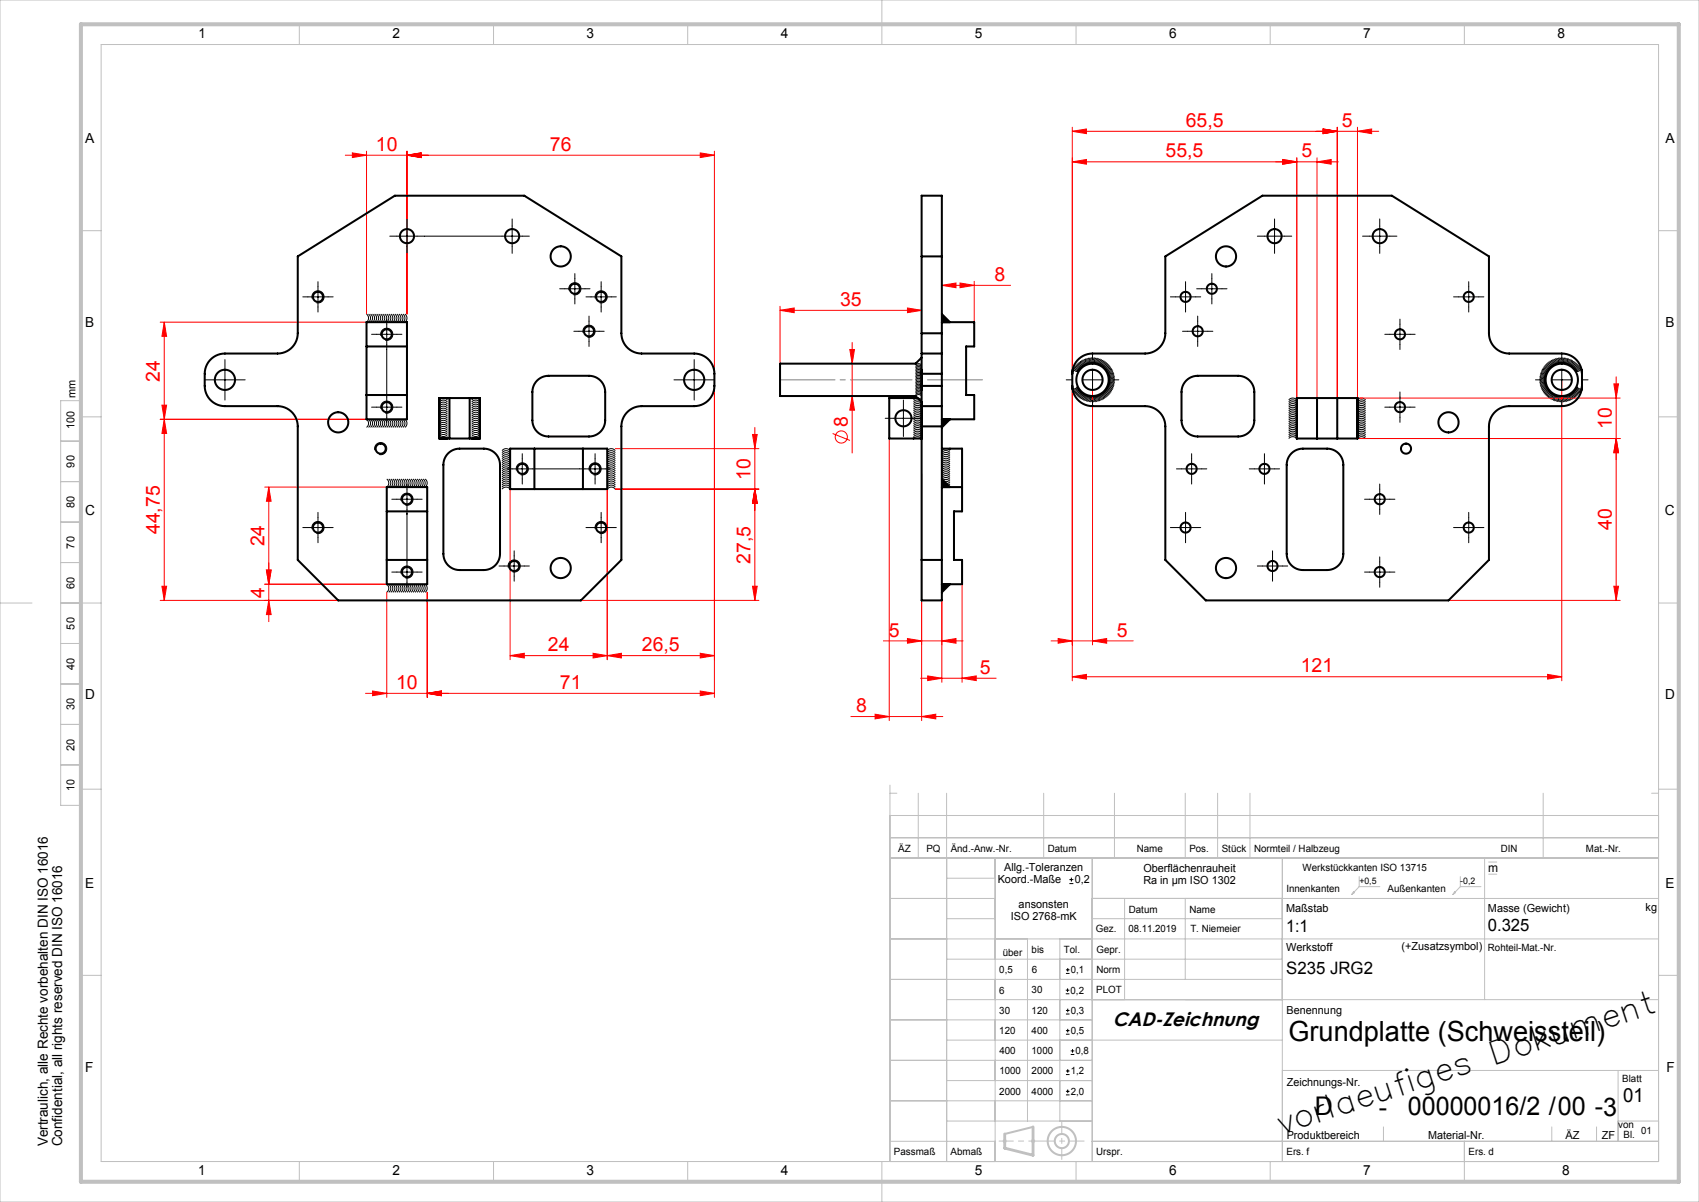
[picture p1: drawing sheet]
<svg xmlns="http://www.w3.org/2000/svg" width="420mm" height="297mm" viewBox="0 0 420 297" stroke-linecap="round" stroke-linejoin="round" font-family="sans-serif">
<g fill="none" stroke="#f00" stroke-width=".25">
<path d="M85.4 38.4h91.2M87.1 37.8l3.5 .6-3.5 .5zM90.6 37.4v40.2M100.6 38.4l3.5-.6v1.1zM100.6 37.4v40.2M173.1 37.8l3.5 .6-3.5 .5zM176.6 37.4v55M39.6 79.6h51M40.6 79.6l.6 3.5h-1.2zM40.6 79.6v68.8M192.8 76.7l3.5-.6v1.2zM192.8 75.7v14.2"/>
<path d="M192.8 76.7h35M224.3 76.1l3.5 .6-3.5 .6zM232.8 70.5l3.5-.6v1.2zM232.8 70.5h17M237.3 69.9l3.5 .6-3.5 .6zM240.8 69.5v10.1M176.6 95.4v76.9M210.1 86.4h1.1l-.5 3.5zM210.7 97.9l.5 3.5h-1.1zM210.7 84.6v27.3M39.6 103.6h51M40 100.1h1.2l-.6 3.5z"/>
<path d="M40.6 103.6l.6 3.5h-1.2zM152.1 110.9h35.5M186 107.4h1.2l-.6 3.5zM186.6 105.6v42.8M205.8 107.1l4.3 1.7M219.8 108.4v69.7M227.8 117.1v61M65.4 120.4h30.2M66.4 120.4v33.2M66.4 120.4l.6 3.5h-1.1zM126.1 120.9v42.1M150.1 120.9v42.1"/>
<path d="M152.1 120.9h35.5M186.6 120.9l.6 3.5h-1.2zM39.6 148.4h44M40 144.9h1.2l-.6 3.5zM65.9 140.9h1.1l-.6 3.5zM66.4 148.4l.6 3.5h-1.1zM95.6 144.4h-30.2M95.6 146.4v25.9M105.6 146.4v25.9M143.6 148.4h44M186 144.9h1.2l-.6 3.5zM218.4 158.4h19.7"/>
<path d="M224.3 157.8l3.5 .6-3.5 .5zM232.8 148.4v20.2M232.8 158.4l3.5-.6v1.1zM237.8 144.4v24.2M90.4 171.3h86.2M92.1 170.7l3.5 .6-3.5 .6zM105.6 171.3l3.5-.6v1.2zM126.1 162l3.5-.6v1.2zM146.6 161.4l3.5 .6-3.5 .6zM150.1 162l3.5-.6v1.2zM173.1 161.4l3.5 .6-3.5 .6zM173.1 170.7l3.5 .6-3.5 .6z"/>
<path d="M176.6 162h-50.5M210.3 177.1h22.8M216.3 176.5l3.5 .6-3.5 .5zM227.6 167.6h18.6M227.8 177.1l3.5-.6v1.1zM229.3 167l3.5 .6-3.5 .6zM237.8 167.6l3.5-.6v1.2z"/>
<circle cx="208" cy="108" r="1.5"/>
</g>
<g fill="none" stroke="#000" stroke-width=".25">
<path d="M96.4 58.4h34.5M100.6 54.1v8.5M126.6 54.1v8.5M74.9 73.4h7.5M77.2 73.7a1.5 1.5 0 0 1 1.3-1.8 1.5 1.5 0 0 1 1.6 1.6 1.5 1.5 0 0 1-1.9 1.3M78.6 69.6v7.5M90.6 77.6l.4 .5 .1 .5-.1 .5-.4 .5M91.1 77.6l.3 .4 .2 .6-.2 .6-.3 .4M91.6 77.6l.4 .5 .1 .5-.1 .5-.4 .5M92.1 77.6l.4 .5 .1 .5-.1 .5-.4 .5M92.6 77.6l.4 .5 .1 .5-.1 .5-.4 .5M93.1 77.6l.4 .5 .1 .5-.1 .5-.4 .5"/>
<path d="M93.6 77.6l.4 .5 .1 .5-.1 .5-.4 .5M94.1 77.6l.4 .5 .1 .5-.1 .5-.4 .5M94.6 77.6l.4 .5 .1 .5-.1 .5-.4 .5M95.1 77.6l.4 .5 .1 .5-.1 .5-.4 .5M95.6 78.9v25.5M95.6 77.6l.4 .5 .1 .5-.1 .5-.4 .5M96.1 77.6l.4 .5 .1 .5-.1 .5-.4 .5M96.6 77.6l.4 .5 .1 .5-.1 .5-.4 .5M97.1 77.6l.4 .5 .1 .5-.1 .5-.4 .5M97.6 77.6l.3 .4 .2 .6-.2 .6-.3 .4M98.1 77.6l.4 .5 .1 .5-.1 .5-.4 .5M98.6 77.6l.4 .5 .1 .5-.1 .5-.4 .5"/>
<path d="M99.1 77.6l.3 .4 .2 .6-.2 .6-.3 .4M99.6 77.6l.4 .5 .1 .5-.1 .5-.4 .5M100.1 77.6l.4 .5 .1 .5-.1 .5-.4 .5M138.4 71.4h7.5M140.7 71.7a1.5 1.5 0 0 1 1.3-1.8 1.5 1.5 0 0 1 1.6 1.6 1.5 1.5 0 0 1-1.9 1.3M142.1 67.6v7.5M144.9 73.4h7.5M145.6 78.1v7.5M147.2 73.7a1.5 1.5 0 0 1 1.3-1.8 1.5 1.5 0 0 1 1.6 1.6 1.5 1.5 0 0 1-1.9 1.3M148.6 69.6v7.5M50.6 93.9h10M55.6 88.9v10"/>
<path d="M91.9 82.6h7.5M94.2 83a1.5 1.5 0 0 1 1.3-1.9 1.5 1.5 0 0 1 1.6 1.6 1.5 1.5 0 0 1-1.9 1.4M108.6 99.9l.5-.4 .5-.1 .5 .1 .5 .4M108.6 99.4l.4-.4 .6-.1 .6 .1 .4 .4M108.6 98.9l.4-.4 .6-.1 .6 .1 .4 .4M116.6 99.9l.5-.4 .5-.1 .5 .1 .5 .4M116.6 99.4l.4-.4 .6-.1 .6 .1 .4 .4M116.6 98.9l.4-.4 .6-.1 .6 .1 .4 .4M141.9 81.9h7.5M144.2 82.2a1.5 1.5 0 0 1 1.3-1.8 1.5 1.5 0 0 1 1.6 1.6 1.5 1.5 0 0 1-1.9 1.3M166.6 93.9h10M171.6 88.9v10"/>
<path d="M223.3 98.9v9M225.8 99.7l.9-.4h.6l.5 .4M225.8 99.3l.9-.5 .6 .1 .5 .4M225.8 98.8l.9-.4 .7 .1 .4 .3M226.3 97.9l.8-.4 .7 .4M226.3 97.5l.8-.4 .7 .4M226.3 97.1l.8-.3 .7 .3M226.3 96.8l.8-.4 .7 .4M226.3 96.4l.8-.4 .7 .4M226.3 96l.8-.3 .7 .3M226.3 95.7l.8-.4 .7 .4M226.3 95.3l.8-.4 .7 .4"/>
<path d="M226.3 94.9l.8-.3 .7 .3M226.3 94.6l.8-.4 .7 .4M226.3 94.2l.8-.3 .7 .3M226.3 93.9l.8-.4 .7 .4M226.3 93.5l.8-.4 .7 .4M226.3 93.1l.8-.3 .7 .3M226.3 92.8l.8-.4 .7 .4M226.3 92.4l.8-.4 .7 .4M226.3 92l.8-.3 .7 .3M226.3 91.7l.8-.4 .7 .4M226.3 91.3l.8-.4 .7 .4M226.3 90.9l.8-.3 .7 .3"/>
<path d="M226.3 90.6l.8-.4 .7 .4M226.3 90.2l.8-.3 .7 .3M90.6 103.6l.3 .4 .2 .6-.1 .5-.4 .5M91.1 103.6l.3 .4 .2 .6-.2 .6-.3 .4M91.6 103.6l.3 .4 .2 .6-.1 .5-.4 .5M91.9 100.6h7.5M92.1 103.6l.3 .4 .2 .6-.1 .5-.4 .5M92.6 103.6l.3 .4 .2 .6-.1 .5-.4 .5M92.7 111.2a1.5 1.5 0 0 1 1.3-1.8 1.5 1.5 0 0 1 1.6 1.6 1.5 1.5 0 0 1-1.9 1.3M93.1 103.6l.3 .4 .2 .6-.1 .5-.4 .5M93.6 103.6l.3 .4 .2 .6-.1 .5-.4 .5M94.1 103.6l.3 .4 .2 .6-.1 .5-.4 .5"/>
<path d="M94.2 101a1.5 1.5 0 0 1 1.3-1.9 1.5 1.5 0 0 1 1.6 1.6 1.5 1.5 0 0 1-1.9 1.4M94.6 103.6l.3 .4 .2 .6-.1 .5-.4 .5M95.1 103.6l.3 .4 .2 .6-.1 .5-.4 .5M95.6 118.4l.3 .3 .2 .7-.1 .4-.4 .6M95.6 103.6l.3 .4 .2 .6-.1 .5-.4 .5M96.1 118.4l.3 .3 .2 .7-.1 .4-.4 .6M96.1 103.6l.3 .4 .2 .6-.1 .5-.4 .5M96.6 118.4l.4 .5 .1 .5-.1 .4-.4 .6M96.6 103.6l.3 .4 .2 .6-.1 .5-.4 .5M97.1 118.4l.3 .3 .2 .7-.1 .4-.4 .6M97.1 103.6l.3 .4 .2 .6-.1 .5-.4 .5M97.6 118.4l.3 .3 .2 .7-.2 .6-.3 .4"/>
<path d="M97.6 103.6l.3 .4 .2 .6-.2 .6-.3 .4M98.1 118.4l.4 .5 .1 .5-.1 .4-.4 .6M98.1 103.6l.3 .4 .2 .6-.1 .5-.4 .5M98.6 118.4l.4 .5 .1 .5-.1 .4-.4 .6M98.6 103.6l.3 .4 .2 .6-.1 .5-.4 .5M99.1 118.4l.3 .3 .2 .7-.2 .6-.3 .4M99.1 103.6l.3 .4 .2 .6-.2 .6-.3 .4M99.6 118.4l.3 .3 .2 .7-.1 .4-.4 .6M99.6 103.6l.3 .4 .2 .6-.1 .5-.4 .5M100.1 118.4l.3 .3 .2 .7-.1 .4-.4 .6M100.1 103.6l.3 .4 .2 .6-.1 .5-.4 .5M100.6 118.4l.3 .3 .2 .7-.2 .6-.3 .4"/>
<path d="M100.6 119.6v25.5M101.1 118.4l.4 .5 .1 .5-.1 .4-.4 .6M101.6 118.4l.4 .5 .1 .5-.1 .4-.4 .6M102.1 118.4l.3 .3 .2 .7-.2 .6-.3 .4M102.6 118.4l.3 .3 .2 .7-.1 .4-.4 .6M103.1 118.4l.3 .3 .2 .7-.1 .4-.4 .6M103.6 118.4l.3 .3 .2 .7-.2 .6-.3 .4M104.1 118.4l.4 .5 .1 .5-.1 .4-.4 .6M104.6 118.4l.3 .3 .2 .7-.1 .4-.4 .6M105.1 118.4l.3 .3 .2 .7-.2 .6-.3 .4M108.6 108.4l.5-.4 .5-.1 .5 .1 .5 .4M108.6 107.9l.5-.4 .5-.1 .5 .1 .5 .4"/>
<path d="M108.6 107.4l.5-.4 .5-.1 .5 .1 .5 .4M108.6 106.9l.5-.4 .5-.1 .5 .1 .5 .4M108.6 106.4l.5-.4 .5-.1 .5 .1 .5 .4M108.6 105.9l.5-.4 .5-.1 .5 .1 .5 .4M108.6 105.4l.5-.4 .5-.1 .5 .1 .5 .4M108.6 104.9l.5-.4 .5-.1 .5 .1 .5 .4M108.6 104.4l.5-.4 .5-.1 .5 .1 .5 .4M108.6 103.9l.5-.4 .5-.1 .5 .1 .5 .4M108.6 103.4l.5-.4 .5-.1 .5 .1 .5 .4M108.6 102.9l.5-.4 .5-.1 .5 .1 .5 .4M108.6 102.4l.5-.4 .5-.1 .5 .1 .5 .4M108.6 101.9l.5-.4 .5-.1 .5 .1 .5 .4"/>
<path d="M108.6 101.4l.5-.4 .5-.1 .5 .1 .5 .4M108.6 100.9l.5-.4 .5-.1 .5 .1 .5 .4M108.6 100.4l.5-.4 .5-.1 .5 .1 .5 .4M116.6 108.4l.5-.4 .5-.1 .5 .1 .5 .4M116.6 107.9l.5-.4 .5-.1 .5 .1 .5 .4M116.6 107.4l.5-.4 .5-.1 .5 .1 .5 .4M116.6 106.9l.5-.4 .5-.1 .5 .1 .5 .4M116.6 106.4l.5-.4 .5-.1 .5 .1 .5 .4M116.6 105.9l.5-.4 .5-.1 .5 .1 .5 .4M116.6 105.4l.5-.4 .5-.1 .5 .1 .5 .4M116.6 104.9l.5-.4 .5-.1 .5 .1 .5 .4M116.6 104.4l.5-.4 .5-.1 .5 .1 .5 .4"/>
<path d="M116.6 103.9l.5-.4 .5-.1 .5 .1 .5 .4M116.6 103.4l.5-.4 .5-.1 .5 .1 .5 .4M116.6 102.9l.5-.4 .5-.1 .5 .1 .5 .4M116.6 102.4l.5-.4 .5-.1 .5 .1 .5 .4M116.6 101.9l.5-.4 .5-.1 .5 .1 .5 .4M116.6 101.4l.5-.4 .5-.1 .5 .1 .5 .4M116.6 100.9l.5-.4 .5-.1 .5 .1 .5 .4M116.6 100.4l.5-.4 .5-.1 .5 .1 .5 .4M124.1 119.9l.4-.4 .6-.1 .6 .1 .4 .4M124.1 119.4l.5-.4 .5-.1 .5 .1 .5 .4M124.1 118.9l.5-.4 .5-.1 .5 .1 .5 .4M124.1 118.4l.4-.4 .6-.1 .6 .1 .4 .4"/>
<path d="M124.1 117.9l.5-.4 .5-.1 .5 .1 .5 .4M124.1 117.4l.5-.4 .5-.1 .5 .1 .5 .4M124.1 116.9l.4-.4 .6-.1 .6 .1 .4 .4M124.1 116.4l.5-.4 .5-.1 .5 .1 .5 .4M124.1 115.9l.5-.4 .5-.1 .5 .1 .5 .4M124.1 115.4l.4-.4 .6-.1 .6 .1 .4 .4M124.1 114.9l.5-.4 .5-.1 .5 .1 .5 .4M124.1 114.4l.5-.4 .5-.1 .5 .1 .5 .4M124.1 113.9l.4-.4 .6-.1 .6 .1 .4 .4M124.1 113.4l.5-.4 .5-.1 .5 .1 .5 .4M124.1 112.9l.5-.4 .5-.1 .5 .1 .5 .4M124.1 112.4l.4-.4 .6-.1 .6 .1 .4 .4"/>
<path d="M124.1 111.9l.4-.4 .6-.1 .6 .1 .4 .4M124.1 111.4l.5-.4 .5-.1 .5 .1 .5 .4M125.4 115.9h17.9M127.7 116.2a1.5 1.5 0 0 1 1.3-1.8 1.5 1.5 0 0 1 1.6 1.6 1.5 1.5 0 0 1-1.9 1.3M129.1 112.1v7.5M143.4 115.9h7.5M145.7 116.2a1.5 1.5 0 0 1 1.3-1.8 1.5 1.5 0 0 1 1.6 1.6 1.5 1.5 0 0 1-1.9 1.3M147.1 112.1v7.5M150.1 119.9l.5-.4 .5-.1 .6 .1 .4 .4M150.1 119.4l.5-.4 .5-.1 .5 .1 .5 .4M150.1 118.9l.5-.4 .5-.1 .5 .1 .5 .4M150.1 118.4l.4-.4 .6-.1 .6 .1 .4 .4"/>
<path d="M150.1 117.9l.5-.4 .5-.1 .5 .1 .5 .4M150.1 117.4l.5-.4 .5-.1 .5 .1 .5 .4M150.1 116.9l.4-.4 .6-.1 .6 .1 .4 .4M150.1 116.4l.5-.4 .5-.1 .5 .1 .5 .4M150.1 115.9l.5-.4 .5-.1 .5 .1 .5 .4M150.1 115.4l.4-.4 .6-.1 .6 .1 .4 .4M150.1 114.9l.5-.4 .5-.1 .5 .1 .5 .4M150.1 114.4l.5-.4 .5-.1 .5 .1 .5 .4M150.1 113.9l.4-.4 .6-.1 .6 .1 .4 .4M150.1 113.4l.5-.4 .5-.1 .5 .1 .5 .4M150.1 112.9l.5-.4 .5-.1 .5 .1 .5 .4M150.1 112.4l.4-.4 .6-.1 .6 .1 .4 .4"/>
<path d="M150.1 111.9l.5-.4 .5-.1 .6 .1 .4 .4M150.1 111.4l.5-.4 .5-.1 .6 .1 .4 .4M225.8 108.4l.9-.5 .6 .1 .5 .4M225.8 107.9l.9-.5 .6 .1 .5 .4M225.8 107.4l.9-.4 .7 .1 .4 .3M225.8 107l.9-.5 .7 .2 .4 .3M225.8 106.5l.9-.4 .6 .1 .5 .3M225.8 106.1l.9-.5 .6 .1 .5 .4M225.8 105.6l.9-.4 .7 .1 .4 .3M225.8 105.2l.9-.5 .7 .2 .4 .3M225.8 104.7l.9-.4h.6l.5 .4M225.8 104.3l.9-.5 .6 .1 .5 .4"/>
<path d="M225.8 103.8l.9-.4 .7 .1 .4 .3M225.8 103.4l.9-.5 .7 .1 .4 .4h-9M225.8 102.9l.9-.5 .6 .1 .5 .4M225.8 102.4l.9-.4 .7 .1 .4 .3M225.8 102l.9-.5 .7 .2 .4 .3M225.8 101.5l.9-.4 .6 .1 .5 .3M225.8 101.1l.9-.5 .6 .1 .5 .4M225.8 100.6l.9-.4 .7 .1 .4 .3M225.8 100.2l.9-.5 .7 .2 .4 .3M232.8 119.9l1-.5 1 .5M232.8 119.4l1-.5 1 .5M232.8 118.9l1-.4 1 .4"/>
<path d="M232.8 118.5l1-.5 1 .5M232.8 118l1-.5 1 .5M232.8 117.5l1-.5 1 .5M232.8 117l1-.4 1 .4M232.8 116.6l1-.5 1 .5M232.8 116.1l1-.5 1 .5M232.8 115.6l1-.5 1 .5M232.8 115.1l1-.4 1 .4M232.8 114.7l1-.5 1 .5M232.8 114.2l1-.5 1 .5M232.8 113.7l1-.5 1 .5M232.8 113.2l1-.4 1 .4"/>
<path d="M232.8 112.8l1-.5 1 .5M232.8 112.3l1-.5 1 .5M232.8 111.8l1-.5 1 .5M232.8 111.3l1-.4 1 .4M74.9 130.4h7.5M77.2 130.7a1.5 1.5 0 0 1 1.3-1.8 1.5 1.5 0 0 1 1.6 1.6 1.5 1.5 0 0 1-1.9 1.3M78.6 126.6v7.5M96.9 123.4h7.5M99.2 123.7a1.5 1.5 0 0 1 1.3-1.8 1.5 1.5 0 0 1 1.6 1.6 1.5 1.5 0 0 1-1.9 1.3M123.4 139.9h7.5M124.1 120.9l.5-.4 .5-.1 .5 .1 .5 .4M124.1 120.4l.5-.4 .5-.1 .5 .1 .5 .4"/>
<path d="M127.1 136.1v7.5M144.9 130.4h7.5M147.2 130.7a1.5 1.5 0 0 1 1.3-1.8 1.5 1.5 0 0 1 1.6 1.6 1.5 1.5 0 0 1-1.9 1.3M148.6 126.6v7.5M150.1 120.9l.5-.4 .5-.1 .5 .1 .5 .4M150.1 120.4l.5-.4 .5-.1 .5 .1 .5 .4M232.8 120.4l1-.5 1 .5M95.6 144.4l.4 .5 .1 .5-.1 .4-.4 .6M96.1 144.4l.3 .3 .2 .7-.1 .4-.4 .6M96.6 144.4l.4 .5 .1 .5-.1 .4-.4 .6M96.9 141.4h7.5M97.1 144.4l.4 .5 .1 .5-.1 .4-.4 .6"/>
<path d="M97.6 144.4l.3 .3 .2 .7-.2 .6-.3 .4M98.1 144.4l.4 .5 .1 .5-.1 .4-.4 .6M98.6 144.4l.4 .5 .1 .5-.1 .4-.4 .6M99.1 144.4l.3 .3 .2 .7-.2 .6-.3 .4M99.2 141.7a1.5 1.5 0 0 1 1.3-1.8 1.5 1.5 0 0 1 1.6 1.6 1.5 1.5 0 0 1-1.9 1.3M99.6 144.4l.4 .5 .1 .5-.1 .4-.4 .6M100.1 144.4l.4 .5 .1 .5-.1 .4-.4 .6M100.6 144.4l.3 .3 .2 .7-.2 .6-.3 .4M101.1 144.4l.4 .5 .1 .5-.1 .4-.4 .6M101.6 144.4l.4 .5 .1 .5-.1 .4-.4 .6M102.1 144.4l.3 .3 .2 .7-.2 .6-.3 .4M102.6 144.4l.4 .5 .1 .5-.1 .4-.4 .6"/>
<path d="M103.1 144.4l.4 .5 .1 .5-.1 .4-.4 .6M103.6 144.4l.3 .3 .2 .7-.2 .6-.3 .4M104.1 144.4l.4 .5 .1 .5-.1 .4-.4 .6M104.6 144.4l.4 .5 .1 .5-.1 .4-.4 .6M105.1 144.4l.3 .3 .2 .7-.2 .6-.3 .4M125.7 140.2a1.5 1.5 0 0 1 1.3-1.8 1.5 1.5 0 0 1 1.6 1.6 1.5 1.5 0 0 1-1.9 1.3"/>
</g>
<g fill="none" stroke="#c0c0c0" stroke-width=".25">
<path d="M0 0h420v297h-420zM25 11h385v276h-385zM74 6v5M122 6v5M170 6v5M218 0v11M266 6v5M314 6v5M362 6v5M20 57h5M410 57h5M15 99h5v100h-5z"/>
<path d="M15 119h5M15 109h5M20 103h5M410 103h5M15 139h5M15 129h5M0 149h7.9M15 149h10M15 159h5M410 149h5M15 169h5M15 179h5"/>
<path d="M15 189h5M20 195h5M220 194v93M220 196h1.7M227 196v16M234 196v91M258 196v16M275.5 196v16M293 196v16M301 196v16M309 196v16M381.5 196v16"/>
<path d="M408.3 196h1.7M410 195h5M220 212h190M220 207h190M220 201.5h190M234 217h12M246 212v75M270 212v75M317 212v75M336 216.6v2.5M336 219.1h5.1M336 219.1l-1.8 1.9"/>
<path d="M361 219.1h5.1M361 216.6v2.5M361 219.1l-1.8 1.9M367 212v35M368 213h2M368 216h2M220 232h190M220 222h26M234 227h12M234 237h83M254 232v45M262 232v45"/>
<path d="M270 222h140M270 227h47M278 222v25M293 222v20M334.6 220.4l.2 .2-.6 .4zM359.6 220.4l.2 .2-.6 .4zM20 241h5M220 242h97M220 252h50M234 247h176M234 257h83M410 241h5"/>
<path d="M220 262h50M220 272h50M234 267h36M234 277h36M317 264.5h93M342 278.4v3.6M383.6 278.4v3.6M394.7 278.4v3.6M400 277h10M400 264.5v17.5M74 287v5M122 287v5"/>
<path d="M170 287v5M218 287v10M220 282h26M247.9 281.9h1M248 281.6l.7 .7M248.4 281.4v1M248.7 281.6l-.7 .7M254.9 281.9h1M255 281.6l.7 .7M255.4 281.4v1M255.7 281.6l-.7 .7M266 287v5"/>
<path d="M270 282h140M314 287v5M362 282v10"/>
</g>
<g fill="none" stroke="#c0c0c0" stroke-width=".5">
<path d="M255.4 278.4l-7 1.8"/>
<circle cx="262.5" cy="281.9" r="3.5"/>
<circle cx="262.5" cy="281.9" r="1.75"/>
</g>
<path d="M192.8 93.9h50.1" fill="none" stroke="#808080" stroke-width=".25" stroke-dasharray="15.2 1.3 1.3 1.3" stroke-dashoffset="1.6"/>
<path d="M262.5 286.5v-9.2" fill="none" stroke="#c0c0c0" stroke-width=".25" stroke-dasharray="6.3 1.3 1.3 1.3" stroke-dashoffset="3.7"/>
<path d="M247 281.9h21" fill="none" stroke="#c0c0c0" stroke-width=".25" stroke-dasharray="6.3 1.3 1.3 1.3" stroke-dashoffset="2.8"/>
<path d="M255.4 278.4v7l-7-1.7v-3.5" fill="none" stroke="#c0c0c0" stroke-width=".7"/>
<path d="M20 6h395v286h-395z" fill="none" stroke="#c0c0c0" stroke-width="1"/>
<g fill="#f00">
<path d="M224.3 76.1l3.5 .6-3.5 .6zM192.8 76.7l3.5-.6v1.2z"/>
<path d="M237.3 69.9l3.5 .6-3.5 .6zM232.8 70.5l3.5-.6v1.2zM232.8 158.4l3.5-.6v1.1zM224.3 157.8l3.5 .6-3.5 .5z"/>
<path d="M173.1 161.4l3.5 .6-3.5 .6zM150.1 162l3.5-.6v1.2zM173.1 170.7l3.5 .6-3.5 .6zM105.6 171.3l3.5-.6v1.2zM105.6 171.3l3.5-.6v1.2zM92.1 170.7l3.5 .6-3.5 .6zM173.1 37.8l3.5 .6-3.5 .5zM100.6 38.4l3.5-.6v1.1zM100.6 38.4l3.5-.6v1.1zM87.1 37.8l3.5 .6-3.5 .5z"/>
<path d="M146.6 161.4l3.5 .6-3.5 .6zM126.1 162l3.5-.6v1.2z"/>
<path d="M210.1 86.4h1.1l-.5 3.5zM210.7 97.9l.5 3.5h-1.1z"/>
<path d="M65.9 140.9h1.1l-.6 3.5zM66.4 120.4l.6 3.5h-1.1z"/>
<path d="M186 144.9h1.2l-.6 3.5zM186.6 120.9l.6 3.5h-1.2zM186.6 120.9l.6 3.5h-1.2zM186 107.4h1.2l-.6 3.5zM40 144.9h1.2l-.6 3.5zM40.6 103.6l.6 3.5h-1.2zM66.4 148.4l.6 3.5h-1.1zM65.9 140.9h1.1l-.6 3.5z"/>
<path d="M40 100.1h1.2l-.6 3.5zM40.6 79.6l.6 3.5h-1.2z"/>
<path d="M229.3 167l3.5 .6-3.5 .6zM237.8 167.6l3.5-.6v1.2z"/>
<path d="M216.3 176.5l3.5 .6-3.5 .5zM227.8 177.1l3.5-.6v1.1z"/>
</g>
<path d="M232.8 77.6v2h2zM232.8 103.6v2l2-2zM232.8 118.4v2h2zM232.8 144.4v2l2-2z" fill-rule="evenodd" fill="#000"/>
<g fill="none" stroke="#000" stroke-width=".25">
<path d="M310.8 58.4h8.5M315.1 54.1v8.5M336.8 58.4h8.5M341.1 54.1v8.5M289.3 73.4h7.5M293.1 69.6v7.5M295.8 71.4h7.5M296.1 78.1v7.5M299.6 67.6v7.5M346.1 78.9v7.5M359.3 73.4h7.5M363.1 69.6v7.5"/>
<path d="M263.6 93.9h1.5M265.3 91l.5 .7h.9M265.5 90.7l.5 .7 .8 .1M265.8 90.4l.4 .8 .8 .1M266 90.1l.4 .8 .8 .2M266.3 89.9l.3 .8 .8 .2M266.3 95.3l-.5 .7h-.8M266.5 95.6l-.5 .7-.8 .1M266.5 89.6l.3 .8 .8 .3M266.6 95.8l-.4 .8-.9 .1M266.7 96.1l-.3 .7-.9 .2M266.8 89.4l.2 .8 .8 .4"/>
<path d="M266.9 96.3l-.3 .7-.8 .3M267 96.5l-.2 .8-.8 .3M267.1 89.2l.2 .8 .7 .4M267.2 96.7l-.2 .8-.7 .3M267.4 96.9l-.1 .8-.8 .4M267.4 89l.1 .8 .7 .5M267.6 93.9h5M267.6 97l-.1 .9-.7 .4M267.8 88.8v.9l.7 .5M267.8 97.2v.8l-.7 .5M268.1 97.3v.9l-.7 .5M268.1 88.7v.8l.6 .6"/>
<path d="M268.3 97.5l.1 .8-.6 .6M268.5 88.6l-.1 .8 .6 .6M268.5 97.6l.2 .8-.6 .6M268.8 97.7l.2 .8-.5 .6M268.8 88.5l-.1 .8 .6 .6M269.1 97.7l.2 .8-.5 .7M269.2 88.4l-.2 .8 .5 .7M269.3 97.8l.3 .8-.4 .7M269.5 88.4l-.2 .8 .5 .6M269.6 97.8l.3 .8-.4 .7M269.8 97.9l.4 .7-.3 .8M269.9 88.3l-.3 .8 .4 .7"/>
<path d="M270.1 87.4v1.5M270.1 91.4v5M270.1 98.9v1.5M270.1 97.9l.5 .7-.3 .8M270.3 88.3l-.4 .8 .4 .7M270.4 97.9l.5 .6-.3 .8M270.6 88.4l-.4 .7 .4 .8M270.6 97.8l.6 .7-.2 .8M270.9 97.8l.6 .6-.1 .8M271 88.4l-.4 .7 .2 .8M271.2 97.7l.6 .6-.1 .8M271.4 88.5l-.5 .7 .2 .8"/>
<path d="M271.4 97.6l.7 .6v.8M271.7 97.5l.7 .5v.9M271.7 88.6l-.5 .6 .2 .9M271.9 97.4l.7 .5 .1 .8M272.1 88.7l-.6 .6 .1 .8M272.2 97.3l.7 .4 .1 .8M272.4 97.1l.7 .4 .2 .8M272.4 88.9l-.6 .5 .1 .9M272.6 97l.8 .3 .2 .8M272.7 89l-.6 .5v.9M272.8 96.8l.8 .2 .3 .8M273 96.6l.8 .2 .4 .7"/>
<path d="M273 89.2l-.6 .5-.1 .8M273.2 96.4l.8 .1 .4 .8M273.3 96.2l.9 .1 .4 .7M273.4 89.4l-.8 .5-.1 .8M273.5 96h.8l.5 .7M273.6 95.8l.8-.1 .6 .6M273.6 89.7l-.7 .3-.2 .9M273.7 95.5l.9-.1 .5 .6M273.8 95.3l.9-.2 .6 .6M273.9 89.9l-.8 .3-.2 .8M273.9 95l.8-.2 .7 .5M274 94.8l.8-.3 .7 .5"/>
<path d="M274 94.5l.8-.3 .7 .4M274.1 94.2l.7-.3 .8 .3M274.2 90.2l-.8 .2-.3 .8M274.4 90.4l-.8 .3-.3 .7M274.6 90.7l-.8 .2-.4 .8M274.8 91l-.8 .2-.4 .7M275 91.4h-.8l-.5 .7M275.1 93.9h1.5M275.2 91.7h-.9l-.5 .7M275.3 92.1l-.9-.1-.5 .6M275.4 92.4l-.8-.1-.6 .6M275.5 92.8l-.8-.2-.7 .6"/>
<path d="M275.5 93.1l-.8-.2-.6 .5M275.6 93.5l-.8-.3-.7 .5M275.6 93.9l-.8-.4-.7 .5M292.3 81.9h7.5M318.6 99.7l.9-.4h.5l.6 .4M318.6 99.3l.9-.5 .5 .1 .6 .4M318.6 98.8l.9-.4 .7 .1 .4 .3M335.6 99.7l.9-.4h.5l.6 .4M335.6 99.3l.9-.5 .5 .1 .6 .4M335.6 98.8l.9-.4 .7 .1 .4 .3M342.3 82.6h7.5M346.1 96.9v7.5"/>
<path d="M379.6 93.9h1.5M380.6 93.9l.7-.4 .8 .5M380.6 94.2l.7-.3 .8 .3M380.6 93.5l.8-.3 .7 .5M380.6 93.1l.8-.2 .7 .5M380.7 92.8l.8-.2 .6 .6M380.8 92.4l.8-.1 .6 .6M380.9 92h.8l.5 .6M381 91.7h.8l.5 .7M381.2 91.4h.8l.4 .7M381.3 91l.9 .2 .4 .7M381.5 90.7l.8 .2 .4 .8"/>
<path d="M381.7 90.4l.8 .3 .4 .7M382 90.2l.8 .2 .2 .8M382.1 94.5l-.8-.3-.7 .4M382.2 94.7l-.8-.2-.7 .4M382.2 95l-.8-.2-.6 .5M382.2 89.9l.8 .3 .2 .8M382.3 95.3l-.8-.2-.6 .6M382.4 95.5l-.8-.1-.6 .6M382.5 89.6l.8 .4 .1 .9M382.5 95.8l-.8-.1-.5 .6M382.7 96h-.9l-.5 .7M382.8 89.4l.7 .5 .1 .8"/>
<path d="M382.8 96.2l-.8 .1-.5 .7M383 96.4l-.8 .1-.5 .8M383.1 89.2l.7 .5v.8M383.2 96.6l-.9 .2-.3 .7M383.3 96.8l-.8 .2-.3 .8M383.4 89l.7 .5v.9M383.6 97l-.8 .3-.3 .8M383.6 93.9h5M383.7 88.9l.7 .5-.1 .9M383.8 97.1l-.8 .4-.2 .8M384 97.3l-.7 .4-.2 .8M384.1 88.7l.6 .6-.2 .8"/>
<path d="M384.2 97.4l-.7 .5-.1 .8M384.4 88.6l.6 .6-.2 .8M384.5 97.5l-.7 .5-.1 .8M384.7 97.6l-.6 .6v.8M384.8 88.5l.5 .7-.3 .8M385 97.7l-.6 .6v.8M385.2 88.4l.4 .7-.3 .8M385.2 97.8l-.5 .6 .1 .8M385.5 97.8l-.5 .7 .1 .8M385.5 88.4l.4 .7-.3 .8M385.8 97.9l-.5 .6 .2 .8M385.9 88.3l.3 .8-.4 .7"/>
<path d="M386 97.9l-.4 .7 .3 .8M386.1 87.4v1.5M386.1 91.4v5M386.1 98.9v1.5M386.3 88.3l.2 .8-.4 .7M386.3 97.9l-.4 .7 .3 .8M386.6 97.8l-.4 .8 .4 .7M386.6 88.4l.3 .8-.5 .6M386.8 97.8l-.3 .8 .5 .7M387 88.4l.2 .8-.6 .7M387.1 97.7l-.2 .8 .4 .7M387.3 88.5l.2 .8-.6 .6"/>
<path d="M387.3 97.7l-.1 .8 .5 .6M387.6 97.6l-.1 .8 .5 .6M387.7 88.6l.1 .8-.6 .6M387.8 97.5v.8l.6 .6M388 88.7l.1 .8-.7 .6M388.1 97.3v.9l.6 .5M388.3 97.2v.8l.7 .5M388.4 88.8l-.1 .9-.6 .5M388.5 97l.1 .9 .7 .4M388.7 89l-.1 .8-.7 .5M388.7 96.9l.2 .8 .7 .4M388.9 96.7l.2 .8 .8 .3"/>
<path d="M389 89.2l-.1 .8-.8 .4M389.1 96.5l.3 .8 .7 .3M389.3 96.3l.3 .8 .8 .2M389.3 89.4l-.2 .8-.7 .4M389.4 96.1l.4 .7 .8 .2M389.6 95.8l.4 .8 .8 .1M389.6 89.6l-.2 .8-.8 .3M389.7 95.6l.5 .7 .8 .1M389.8 95.3l.5 .7h.8M389.9 89.9l-.3 .8-.8 .2M390.2 90.1l-.4 .8-.8 .2M390.4 90.4l-.4 .8-.8 .1"/>
<path d="M390.6 90.7l-.4 .7-.9 .1M390.8 91l-.5 .7h-.8M391.1 93.9h1.5M290.8 115.9h7.5M294.6 112.1v7.5M308.8 115.9h7.5M312.6 112.1v7.5M318.6 108.4l.9-.5 .5 .1 .6 .4M318.6 107.9l.9-.5 .5 .1 .6 .4M318.6 107.4l.9-.4 .7 .1 .4 .3M318.6 107l.9-.5 .7 .2 .4 .3M318.6 106.5l.9-.4 .5 .1 .6 .3"/>
<path d="M318.6 106.1l.9-.5 .5 .1 .6 .4M318.6 105.6l.9-.4 .7 .1 .4 .3M318.6 105.2l.9-.5 .7 .2 .4 .3M318.6 104.7l.9-.4h.5l.6 .4M318.6 104.3l.9-.5 .5 .1 .6 .4M318.6 103.8l.9-.4 .7 .1 .4 .3M318.6 103.4l.9-.5 .7 .1 .4 .4M318.6 102.9l.9-.5 .5 .1 .6 .4M318.6 102.4l.9-.4 .7 .1 .4 .3M318.6 102l.9-.5 .7 .2 .4 .3M318.6 101.5l.9-.4 .5 .1 .6 .3M318.6 101.1l.9-.5 .5 .1 .6 .4"/>
<path d="M318.6 100.6l.9-.4 .7 .1 .4 .3M318.6 100.2l.9-.5 .7 .2 .4 .3M335.6 108.4l.9-.5 .5 .1 .6 .4M335.6 107.9l.9-.5 .5 .1 .6 .4M335.6 107.4l.9-.4 .7 .1 .4 .3M335.6 107l.9-.5 .7 .2 .4 .3M335.6 106.5l.9-.4 .5 .1 .6 .3M335.6 106.1l.9-.5 .5 .1 .6 .4M335.6 105.6l.9-.4 .7 .1 .4 .3M335.6 105.2l.9-.5 .7 .2 .4 .3M335.6 104.7l.9-.4h.5l.6 .4M335.6 104.3l.9-.5 .5 .1 .6 .4"/>
<path d="M335.6 103.8l.9-.4 .7 .1 .4 .3M335.6 103.4l.9-.5 .7 .1 .4 .4M335.6 102.9l.9-.5 .5 .1 .6 .4M335.6 102.4l.9-.4 .7 .1 .4 .3M335.6 102l.9-.5 .7 .2 .4 .3M335.6 101.5l.9-.4 .5 .1 .6 .3M335.6 101.1l.9-.5 .5 .1 .6 .4M335.6 100.6l.9-.4 .7 .1 .4 .3M335.6 100.2l.9-.5 .7 .2 .4 .3M341.1 119.6v7.5M342.3 100.6h7.5M289.3 130.4h7.5"/>
<path d="M293.1 126.6v7.5M310.8 139.9h7.5M314.6 136.1v7.5M337.3 123.4h7.5M341.1 137.6v7.5M359.3 130.4h7.5M363.1 126.6v7.5M337.3 141.4h7.5M264.4 218.3h.9M264.4 217.3h.9M264.8 216.9v.9M263.5 239.6h.9"/>
<path d="M263.9 239.2v.9M263.5 245.5h.8M263.5 244.7h.8M263.5 255.5h.9M263.5 254.7h.9M263.5 250.6h.9M263.5 249.7h.9M263.5 240.5h.9M263.9 244.2v.9M263.9 249.2v.9M263.9 254.2v.9M264.7 259.7h.9"/>
<path d="M265.1 259.2v.9M263.5 270.5h.9M263.5 269.7h.9M263.5 265.5h.9M263.5 264.6h.9M263.9 269.2v.9M263.9 264.2v.9M264.7 260.5h.9"/>
</g>
<g fill="none" stroke="#f00" stroke-width=".25">
<path d="M265.1 40l3.5-.6v1.2zM265.1 40h65.7M265.1 32.4l3.5-.5v1.1zM265.1 31.4v61M265.1 32.4h75.7M317.1 39.4l3.5 .6-3.5 .6zM320.6 39v59.4M325.6 40l3.5-.6v1.2zM325.6 39v59.4M327.1 31.9l3.5 .5-3.5 .6zM330.6 31.4v67M335.6 32.4l3.5-.5v1.1z"/>
<path d="M335.6 31.4v67h64.9M265.1 95.4v72.8M270.1 93.9v65.5M386.1 93.9v74.3M398.9 94.9h1.2l-.6 3.5zM399.5 93.1v55.3M335.6 108.4h64.9M399.5 108.4l.6 3.5h-1.2zM259.8 158.4h20.3M261.6 157.8l3.5 .6-3.5 .5zM270.1 158.4l3.5-.6v1.1zM358.1 148.4h42.4"/>
<path d="M398.9 144.9h1.2l-.6 3.5zM265.1 167.2l3.5-.6v1.2zM265.1 167.2h121M382.6 166.6l3.5 .6-3.5 .6z"/>
</g>
<g fill="#f00">
<path d="M325.6 40l3.5-.6v1.2zM317.1 39.4l3.5 .6-3.5 .6z"/>
<path d="M399.5 108.4l.6 3.5h-1.2zM398.9 94.9h1.2l-.6 3.5z"/>
<path d="M398.9 144.9h1.2l-.6 3.5zM399.5 108.4l.6 3.5h-1.2z"/>
<path d="M261.6 157.8l3.5 .6-3.5 .5zM270.1 158.4l3.5-.6v1.1zM265.1 167.2l3.5-.6v1.2zM382.6 166.6l3.5 .6-3.5 .6z"/>
<path d="M327.1 31.9l3.5 .5-3.5 .6zM335.6 32.4l3.5-.5v1.1zM265.1 32.4l3.5-.5v1.1zM327.1 31.9l3.5 .5-3.5 .6z"/>
<path d="M265.1 40l3.5-.6v1.2zM317.1 39.4l3.5 .6-3.5 .6z"/>
</g>
<g fill="none" stroke="#000" stroke-width=".5">
<path d="M73.6 63.4l24-15h32l24 15v19a5 5 0 0 0 5 5h13a5 5 0 0 1 5 5v3a5 5 0 0 1-5 5h-13a5 5 0 0 0-5 5v33l-10 10h-60l-10-10v-33a5 5 0 0 0-5-5h-13a5 5 0 0 1-5-5v-3a5 5 0 0 1 5-5h13a5 5 0 0 0 5-5zM90.6 79.6h10v24h-10zM227.8 63.4h5M232.8 79.6h8v6h-2v12h2v6h-8M232.8 77.6l2 2M90.6 85.6h10M90.6 97.6h10M108.6 98.4h10v10h-10zM111.1 98.4v10M116.1 98.4v10M132.8 94l1.3-.8 1-.3h10.5a4 4 0 0 1 4 4v7a4 4 0 0 1-4 4h-10a4 4 0 0 1-4-4v-7.6l.3-1zM226.8 98.4h-7v10h8"/>
<path d="M227.5 92.4h5.3M227.5 95.4h5.3M227.8 87.4v5M227.8 95.4v5M227.8 82.4v5M227.8 88.4l-1.5 1.5h-33.5v8h33.5l1.5 1.5v49h5v-43M227.8 91.4v1M227.8 95.4v1M227.8 87.4h5M227.8 82.4v-34h5v34M227.8 92.4v3M227.8 82.4h5"/>
<path d="M232.8 87.4v5M232.8 95.4v5M232.8 82.4v5M232.8 92.4v3M265.1 95.4a5 5 0 0 0 5 5h13a5 5 0 0 1 5 5v33l10 10h60l10-10v-33a5 5 0 0 1 5-5h13a5 5 0 0 0 5-5M265.1 92.4a5 5 0 0 1 5-5h13a5 5 0 0 0 5-5v-19l24-15h32l24 15v19a5 5 0 0 0 5 5h13a5 5 0 0 1 5 5M265.1 92.4v3M265.1 95.4l.1 1M265.2 91.4l-.1 1M293.2 94l1.3-.8 1.1-.3h10.5a4 4 0 0 1 4 4v7a4 4 0 0 1-4 4h-10a4 4 0 0 1-4-4v-7.6l.3-1zM320.6 98.4h15v10h-15zM325.6 98.4v10"/>
<path d="M330.6 98.4v10M391 91.4l.1 1M391.1 92.4v3M391.1 95.4l-.1 1M110.8 112l1.3-.8 1-.3h6.5a4 4 0 0 1 4 4v22a4 4 0 0 1-4 4h-6a4 4 0 0 1-4-4v-22l.3-1.6zM126.1 110.9h24v10h-24zM132.1 110.9v10M144.1 110.9v10M227.8 100.4v5h5M227.8 100.4h5M232.8 100.4v5M232.8 110.9h5v15.5h-2v12h2v6h-5"/>
<path d="M232.8 118.4l2 2M234.8 103.6l-2 2M319.2 112l.9-.6 1.5-.5h6.5a4 4 0 0 1 4 4v22a4 4 0 0 1-4 4h-6a4 4 0 0 1-4-4v-22l.3-1.6zM95.6 120.4h10v24h-10zM95.6 126.4h10M95.6 138.4h10M227.8 138.4h5M232.8 120.4h5M234.8 144.4l-2 2"/>
<circle cx="100.6" cy="58.4" r="1.75"/>
<circle cx="126.6" cy="58.4" r="1.75"/>
<circle cx="315.1" cy="58.4" r="1.75"/>
<circle cx="341.1" cy="58.4" r="1.75"/>
<circle cx="78.6" cy="73.4" r="1.25"/>
<circle cx="138.6" cy="63.4" r="2.5"/>
<circle cx="142.1" cy="71.4" r="1.25"/>
<circle cx="148.6" cy="73.4" r="1.25"/>
<circle cx="293.1" cy="73.4" r="1.25"/>
<circle cx="299.6" cy="71.4" r="1.25"/>
<circle cx="303.1" cy="63.4" r="2.5"/>
<circle cx="363.1" cy="73.4" r="1.25"/>
<circle cx="55.6" cy="93.9" r="2.5"/>
<circle cx="95.6" cy="82.6" r="1.25"/>
<circle cx="145.6" cy="81.9" r="1.25"/>
<circle cx="171.6" cy="93.9" r="2.5"/>
<circle cx="270.1" cy="93.9" r="4"/>
<circle cx="270.1" cy="93.9" r="2.5"/>
<circle cx="296.1" cy="81.9" r="1.25"/>
<circle cx="346.1" cy="82.6" r="1.25"/>
<circle cx="386.1" cy="93.9" r="2.5"/>
<circle cx="386.1" cy="93.9" r="4"/>
<circle cx="83.6" cy="104.4" r="2.5"/>
<circle cx="94.1" cy="110.9" r="1.25"/>
<circle cx="95.6" cy="100.6" r="1.25"/>
<circle cx="129.1" cy="115.9" r="1.25"/>
<circle cx="147.1" cy="115.9" r="1.25"/>
<circle cx="223.3" cy="103.4" r="2"/>
<circle cx="294.6" cy="115.9" r="1.25"/>
<circle cx="312.6" cy="115.9" r="1.25"/>
<circle cx="346.1" cy="100.6" r="1.25"/>
<circle cx="347.6" cy="110.9" r="1.25"/>
<circle cx="358.1" cy="104.4" r="2.5"/>
<circle cx="78.6" cy="130.4" r="1.25"/>
<circle cx="100.6" cy="123.4" r="1.25"/>
<circle cx="127.1" cy="139.9" r="1.25"/>
<circle cx="148.6" cy="130.4" r="1.25"/>
<circle cx="293.1" cy="130.4" r="1.25"/>
<circle cx="314.6" cy="139.9" r="1.25"/>
<circle cx="341.1" cy="123.4" r="1.25"/>
<circle cx="363.1" cy="130.4" r="1.25"/>
<circle cx="100.6" cy="141.4" r="1.25"/>
<circle cx="138.6" cy="140.4" r="2.5"/>
<circle cx="303.1" cy="140.4" r="2.5"/>
<circle cx="341.1" cy="141.4" r="1.25"/>
</g>
<text font-size="7.8" x="317.2" y="280.1" transform="rotate(-18 317.2 280.1)">vorlaeufiges Dokument</text>
<text font-size="6.9" x="318.5" y="257.2">Grundplatte (Schweissteil)</text>
<g font-size="6.3">
<text x="325" y="275.4">D</text>
<text x="340.8" y="275.7">-</text>
<text x="348" y="275.4">00000016/2 /00 -3</text>
</g>
<g font-size="4.8" fill="#f00">
<text x="293.1" y="31.4">65,5</text>
<text x="331.7" y="31.4">5</text>
<text x="92.9" y="37.3">10</text>
<text x="135.9" y="37.3">76</text>
<text x="288.1" y="38.9">55,5</text>
<text x="321.7" y="38.9">5</text>
<text x="245.8" y="69.4">8</text>
<text x="207.7" y="75.6">35</text>
<text x="39.5" y="94.3" transform="rotate(-90 39.5 94.3)">24</text>
<text x="209.6" y="105.5" transform="rotate(-90 209.6 105.5)">8</text>
<text x="398.4" y="106" transform="rotate(-90 398.4 106)">10</text>
<text x="185.5" y="118.5" transform="rotate(-90 185.5 118.5)">10</text>
<text x="39.5" y="132" transform="rotate(-90 39.5 132)">44,75</text>
<text x="398.4" y="131" transform="rotate(-90 398.4 131)">40</text>
<text x="65.4" y="135" transform="rotate(-90 65.4 135)">24</text>
<text x="185.5" y="139.3" transform="rotate(-90 185.5 139.3)">27,5</text>
<text x="65.4" y="147.7" transform="rotate(-90 65.4 147.7)">4</text>
<text x="135.4" y="160.9">24</text>
<text x="158.7" y="160.9">26,5</text>
<text x="219.7" y="157.3">5</text>
<text x="276.1" y="157.3">5</text>
<text x="242.2" y="166.5">5</text>
<text x="321.6" y="166.1">121</text>
<text x="97.9" y="170.2">10</text>
<text x="138.4" y="170.2">71</text>
<text x="211.7" y="176">8</text>
</g>
<g font-size="4.8">
<text x="275.1" y="253.4">CAD-Zeichnung</text>
<text x="401.2" y="272.3">01</text>
</g>
<g font-size="4.2">
<text x="318" y="230.2">1:1</text>
<text x="367.8" y="230.1">0.325</text>
<text x="317.9" y="240.6">S235 JRG2</text>
</g>
<g font-size="3.4">
<text x="49" y="9.3">1</text>
<text x="97" y="9.3">2</text>
<text x="145" y="9.3">3</text>
<text x="193" y="9.3">4</text>
<text x="241" y="9.3">5</text>
<text x="289.1" y="9.3">6</text>
<text x="337" y="9.3">7</text>
<text x="385" y="9.3">8</text>
<text x="21" y="35.3">A</text>
<text x="411.7" y="35.3">A</text>
<text x="21.1" y="80.8">B</text>
<text x="411.7" y="80.7">B</text>
<text x="21.1" y="127.3">C</text>
<text x="411.6" y="127.3">C</text>
<text x="21.1" y="172.8">D</text>
<text x="411.6" y="172.7">D</text>
<text x="21" y="219.3">E</text>
<text x="411.7" y="219.3">E</text>
<text x="21.1" y="264.8">F</text>
<text x="411.9" y="264.8">F</text>
<text x="11.9" y="283.3" transform="rotate(-90 11.9 283.3)">Vertraulich, alle Rechte vorbehalten DIN ISO 16016</text>
<text x="15.4" y="283.3" transform="rotate(-90 15.4 283.3)">Confidential, all rights reserved DIN ISO 16016</text>
<text x="49" y="290.3">1</text>
<text x="97.1" y="290.3">2</text>
<text x="145" y="290.4">3</text>
<text x="193.1" y="290.4">4</text>
<text x="241" y="290.3">5</text>
<text x="289" y="290.3">6</text>
<text x="337" y="290.3">7</text>
<text x="386.2" y="290.4">8</text>
</g>
<text font-size="3" x="367.9" y="215.5">m</text>
<g font-size="2.7">
<text x="18.6" y="98.2" transform="rotate(-90 18.6 98.2)">mm</text>
<text x="18.4" y="106" transform="rotate(-90 18.4 106)">100</text>
<text x="18.4" y="115.5" transform="rotate(-90 18.4 115.5)">90</text>
<text x="18.4" y="125.5" transform="rotate(-90 18.4 125.5)">80</text>
<text x="18.4" y="135.5" transform="rotate(-90 18.4 135.5)">70</text>
<text x="18.4" y="145.5" transform="rotate(-90 18.4 145.5)">60</text>
<text x="18.4" y="155.5" transform="rotate(-90 18.4 155.5)">50</text>
<text x="18.4" y="165.5" transform="rotate(-90 18.4 165.5)">40</text>
<text x="18.4" y="175.5" transform="rotate(-90 18.4 175.5)">30</text>
<text x="18.4" y="185.5" transform="rotate(-90 18.4 185.5)">20</text>
<text x="18.4" y="195.5" transform="rotate(-90 18.4 195.5)">10</text>
<text x="248.3" y="215.3">Allg.-Toleranzen</text>
<text x="282.7" y="215.4">Oberflächenrauheit</text>
<text x="246.6" y="218.3">Koord.-Maße</text>
<text x="265.7" y="218.3">0,2</text>
<text x="282.6" y="218.4">Ra in µm ISO 1302</text>
<text x="249.9" y="227.3">ISO 2768-mK</text>
<text x="251.8" y="224.3">ansonsten</text>
<text x="317.9" y="225.3">Maßstab</text>
<text x="367.8" y="225.3">Masse (Gewicht)</text>
<text x="406.8" y="225.2">kg</text>
<text x="317.9" y="234.9">Werkstoff</text>
<text x="346.5" y="234.9">(+Zusatzsymbol)</text>
<text x="318.1" y="250.5">Benennung</text>
<text x="318.1" y="268.4">Zeichnungs-Nr.</text>
<text x="318.1" y="281.5">Produktbereich</text>
<text x="353.1" y="281.4">Material-Nr.</text>
<text x="387" y="281.4">ÄZ</text>
<text x="396" y="281.4">ZF</text>
</g>
<g font-size="2.5">
<text x="222" y="210.5">ÄZ</text>
<text x="229" y="210.5">PQ</text>
<text x="235" y="210.5">Änd.-Anw.-Nr.</text>
<text x="259" y="210.5">Datum</text>
<text x="281" y="210.5">Name</text>
<text x="294" y="210.5">Pos.</text>
<text x="302" y="210.5">Stück</text>
<text x="310" y="210.5">Normteil / Halbzeug</text>
<text x="322" y="215.3">Werkstückkanten ISO 13715</text>
<text x="371" y="210.5">DIN</text>
<text x="392" y="210.5">Mat.-Nr.</text>
<text x="318" y="220.5">Innenkanten</text>
<text x="343" y="220.5">Außenkanten</text>
<text x="279" y="225.5">Datum</text>
<text x="294" y="225.5">Name</text>
<text x="270.9" y="230.2">Gez.</text>
<text x="279" y="230.2">08.11.2019</text>
<text x="294.3" y="230.2">T. Niemeier</text>
<text x="247.9" y="236.3">über</text>
<text x="255" y="235.5">bis</text>
<text x="263" y="235.5">Tol.</text>
<text x="271" y="235.5">Gepr.</text>
<text x="367.8" y="234.9">Rohteil-Mat.-Nr.</text>
<text x="247" y="245.5">6</text>
<text x="247" y="240.5">0,5</text>
<text x="255" y="245.5">30</text>
<text x="255.1" y="240.5">6</text>
<text x="264.7" y="245.5">0,2</text>
<text x="264.7" y="240.5">0,1</text>
<text x="271" y="245.5">PLOT</text>
<text x="271" y="240.5">Norm</text>
<text x="247" y="250.5">30</text>
<text x="255" y="250.5">120</text>
<text x="264.7" y="250.5">0,3</text>
<text x="247" y="255.5">120</text>
<text x="255" y="255.5">400</text>
<text x="264.7" y="255.5">0,5</text>
<text x="247.1" y="260.5">400</text>
<text x="255" y="260.5">1000</text>
<text x="265.9" y="260.5">0,8</text>
<text x="247.1" y="265.5">1000</text>
<text x="255" y="265.5">2000</text>
<text x="264.7" y="265.5">1,2</text>
<text x="401" y="267.3">Blatt</text>
<text x="247" y="270.5">2000</text>
<text x="255" y="270.5">4000</text>
<text x="264.7" y="270.5">2,0</text>
<text x="400" y="278.8">von</text>
<text x="401.3" y="281.1">Bl.</text>
<text x="405.7" y="280.2">01</text>
<text x="221" y="285.3">Passmaß</text>
<text x="235" y="285.3">Abmaß</text>
<text x="271" y="285.3">Urspr.</text>
<text x="318" y="285.3">Ers. f</text>
<text x="363" y="285.3">Ers. d</text>
</g>
<g font-size="2.2">
<text x="336" y="218.4">+0,5</text>
<text x="361" y="218.4">-0,2</text>
</g>
</svg>
